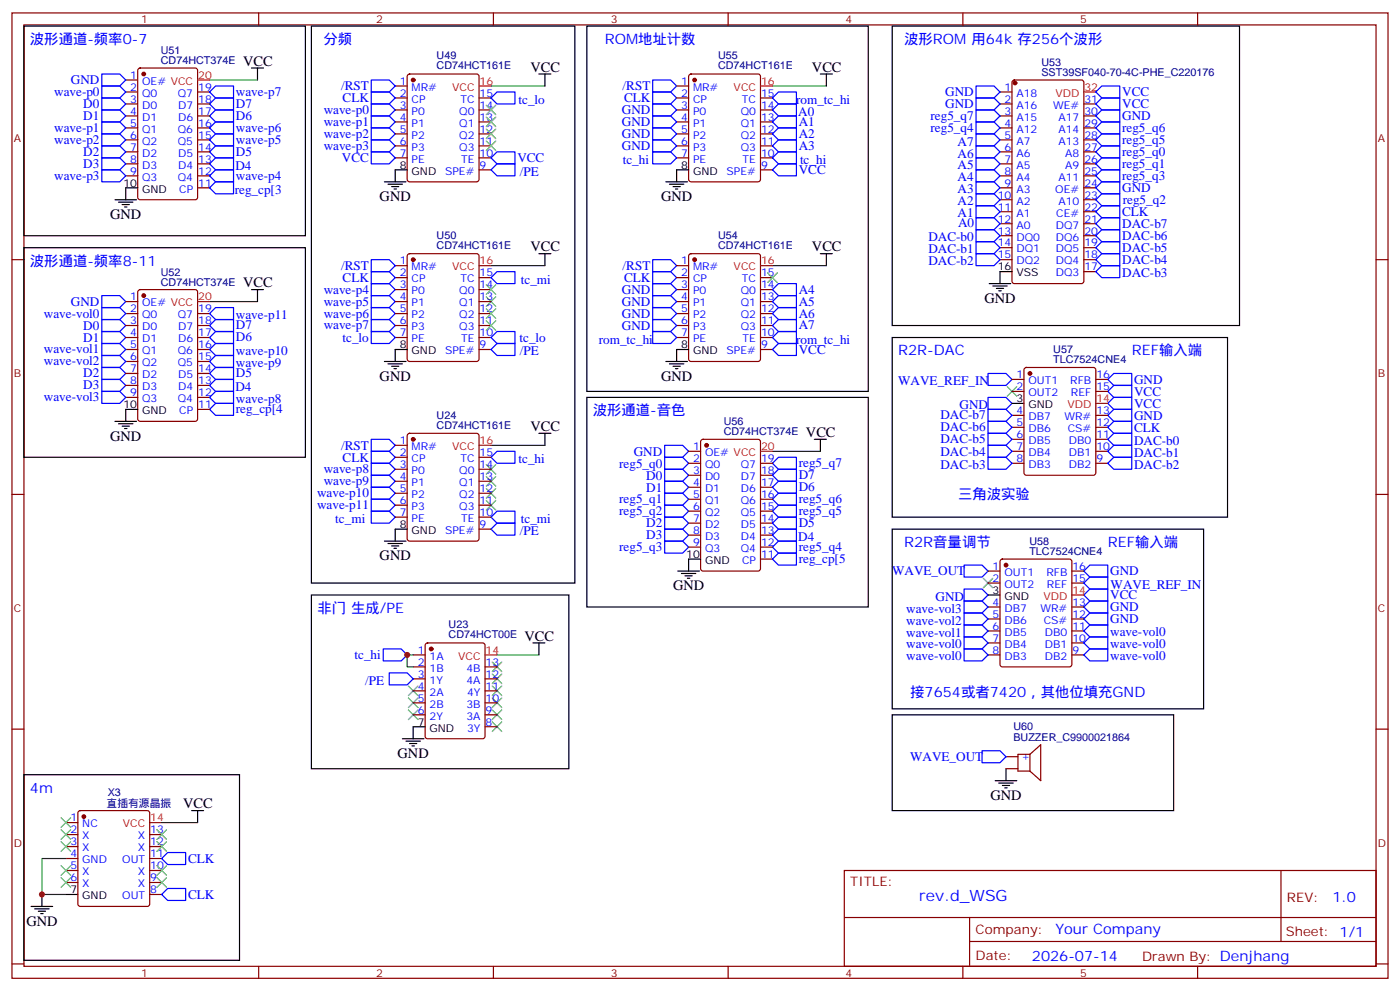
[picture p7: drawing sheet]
<svg xmlns="http://www.w3.org/2000/svg" width="412mm" height="292mm" viewBox="0 0 412 292" stroke-linecap="round" stroke-linejoin="round" font-family="sans-serif">
<g fill="none" stroke="#870000" stroke-width=".35">
<path d="M3.5 3.8h405.4v284.3h-405.4zM7.1 7.3h398.2v277.3h-398.2zM76.2 3.8v3.5M145.3 3.8v3.5M214.5 3.8v3.5M283.6 3.8v3.5M352.8 3.8v3.5M37 23.6h3.6M37 27.1h3.6M37 30.6h3.6M37 34.1h3.6M37 37.7h3.6"/>
<path d="M40.8 20.2l.5-.2h16.2l.7 .5v37.6l-.5 .7h-16.4l-.7-.4v-37.7zM58.2 27.1h3.5M58.2 30.6h3.5M58.2 34.1h3.5M58.2 37.7h3.5M116.4 25.3h3.5M116.4 28.9h3.5M116.4 32.4h3.5M116.4 35.9h3.5M116.4 39.4h3.5M120.2 22l.4-.2h19.8l.7 .4v30.6l-.5 .7-20 .1-.6-.5-.1-30.6zM141.1 28.9h3.5"/>
<path d="M141.1 32.4h3.5M141.1 35.9h3.5M141.1 39.4h3.5M199.3 25.3h3.5M199.3 28.9h3.5M199.3 32.4h3.5M199.3 35.9h3.5M199.3 39.4h3.5M203.1 22l.5-.2h19.7l.7 .4v30.6l-.4 .7-20 .1-.7-.5-.1-30.6zM224 28.9h3.5M224 32.4h3.5M224 35.9h3.5"/>
<path d="M224 39.4h3.5M294.6 27.1h3.5M294.6 30.6h3.5M294.6 34.1h3.5M294.6 37.7h3.5M298.3 23.8l.5-.2h19.8l.6 .4 .1 58.8-.5 .7h-20l-.6-.4-.1-58.8zM319.3 30.6h3.5M319.3 34.1h3.5M319.3 37.7h3.5M37 41.2h3.6M37 44.7h3.6M37 48.3h3.6"/>
<path d="M37 51.8h3.6M58.2 41.2h3.5M58.2 44.7h3.5M58.2 48.3h3.5M58.2 51.8h3.5M58.2 55.3h3.5M116.4 43h3.5M116.4 46.5h3.5M141.1 43h3.5M141.1 46.5h3.5M141.1 50h3.5M199.3 43h3.5"/>
<path d="M199.3 46.5h3.5M224 43h3.5M224 46.5h3.5M224 50h3.5M294.6 41.2h3.5M294.6 44.7h3.5M294.6 48.3h3.5M294.6 51.8h3.5M294.6 55.3h3.5M294.6 58.8h3.5M319.3 41.2h3.5M319.3 44.7h3.5"/>
<path d="M319.3 48.3h3.5M319.3 51.8h3.5M319.3 55.3h3.5M319.3 58.8h3.5M3.5 76.5h3.6M116.4 78.2h3.5M120.2 74.9l.4-.2h19.8l.7 .4v30.7l-.5 .6-20 .1-.6-.5-.1-30.6zM199.3 78.2h3.5M203.1 74.9l.5-.2h19.7l.7 .4v30.7l-.4 .6-20 .1-.7-.5-.1-30.6zM294.6 76.5h3.5M294.6 62.4h3.5M294.6 65.9h3.5"/>
<path d="M294.6 69.4h3.5M294.6 73h3.5M319.3 76.5h3.5M319.3 62.4h3.5M319.3 65.9h3.5M319.3 69.4h3.5M319.3 73h3.5M405.3 76.5h3.6M37 88.8h3.6M37 92.4h3.6M37 95.9h3.6M37 99.4h3.6"/>
<path d="M40.8 85.5l.5-.2h16.2l.7 .4v37.7l-.5 .7h-16.4l-.7-.5v-37.6zM58.2 92.4h3.5M58.2 95.9h3.5M58.2 99.4h3.5M116.4 81.8h3.5M116.4 85.3h3.5M116.4 88.8h3.5M116.4 92.4h3.5M116.4 95.9h3.5M116.4 99.4h3.5M141.1 81.8h3.5M141.1 85.3h3.5"/>
<path d="M141.1 88.8h3.5M141.1 92.4h3.5M141.1 95.9h3.5M141.1 99.4h3.5M199.3 81.8h3.5M199.3 85.3h3.5M199.3 88.8h3.5M199.3 92.4h3.5M199.3 95.9h3.5M199.3 99.4h3.5M224 81.8h3.5M224 85.3h3.5"/>
<path d="M224 88.8h3.5M224 92.4h3.5M224 95.9h3.5M224 99.4h3.5M319.3 80h3.5M37 102.9h3.6M37 106.5h3.6M37 110h3.6M37 113.5h3.6M37 117.1h3.6M58.2 102.9h3.5M58.2 106.5h3.5"/>
<path d="M58.2 110h3.5M58.2 113.5h3.5M58.2 117.1h3.5M141.1 102.9h3.5M224 102.9h3.5M298.1 111.8h3.5M298.1 115.3h3.5M301.9 108.4l.4-.2h19.8l.6 .5 .1 30.6-.5 .6-20 .1-.6-.5-.1-30.6zM322.8 111.8h3.5M322.8 115.3h3.5M58.2 120.6h3.5M116.4 131.2h3.5"/>
<path d="M116.4 134.7h3.5M116.4 138.2h3.5M120.2 127.8l.4-.2h19.8l.7 .5v30.6l-.5 .6-20 .1-.6-.5-.1-30.6zM141.1 134.7h3.5M141.1 138.2h3.5M202.8 132.9h3.6M202.8 136.5h3.6M202.8 140h3.6M206.6 129.6l.5-.2h16.2l.7 .4v37.7l-.4 .6-16.5 .1-.7-.5v-37.6zM224 136.5h3.5M224 140h3.5M298.1 122.3h3.5"/>
<path d="M298.1 125.9h3.5M298.1 129.4h3.5M298.1 132.9h3.5M298.1 136.5h3.5M322.8 122.3h3.5M322.8 125.9h3.5M322.8 129.4h3.5M322.8 132.9h3.5M322.8 136.5h3.5M3.5 145.6h3.6M116.4 141.7h3.5M116.4 145.3h3.5"/>
<path d="M116.4 148.8h3.5M116.4 152.3h3.5M141.1 141.7h3.5M141.1 145.3h3.5M141.1 148.8h3.5M141.1 152.3h3.5M141.1 155.9h3.5M202.8 143.5h3.6M202.8 147h3.6M202.8 150.6h3.6M202.8 154.1h3.6M202.8 157.6h3.6"/>
<path d="M224 143.5h3.5M224 147h3.5M224 150.6h3.5M224 154.1h3.5M224 157.6h3.5M405.3 145.6h3.6M202.8 161.1h3.6M224 161.1h3.5M224 164.7h3.5M291 168.2h3.6M291 171.7h3.6M291 178.8h3.6"/>
<path d="M294.8 164.9l.5-.2h19.7l.7 .4v30.6l-.4 .7h-20l-.7-.4v-30.6zM315.7 168.2h3.6M315.7 171.7h3.6M315.7 178.8h3.6M121.7 192.9h3.5M121.7 196.4h3.5M121.7 200h3.5M125.5 189.6l.4-.2h16.3l.6 .4 .1 27.1-.5 .6-16.5 .1-.6-.5-.1-27zM142.9 196.4h3.5M142.9 200h3.5M291 192.9h3.6M291 182.3h3.6"/>
<path d="M291 185.8h3.6M291 189.4h3.6M315.7 192.9h3.6M315.7 182.3h3.6M315.7 185.8h3.6M315.7 189.4h3.6M3.5 214.8h3.6M121.7 203.5h3.5M121.7 207h3.5M121.7 210.5h3.5M142.9 203.5h3.5M142.9 207h3.5"/>
<path d="M142.9 210.5h3.5M142.9 214.1h3.5M405.3 214.8h3.6M23.2 239l.4-.2h19.8l.5 .2 .2 .5v26.8l-.2 .5-.5 .2h-19.8l-.5-.3-.2-.4v-26.8zM296.3 226.4h3.6M296.3 222.9h3.6M303.4 222.2h-3.5v4.9h3.5M303.4 222.2v4.9M303.4 222.2l3.2-2.8v10.5l-3.2-2.8M19.4 245.8h3.5M19.4 249.3h3.5M19.4 252.9h3.5"/>
<path d="M19.4 256.4h3.5M19.4 259.9h3.5M19.4 242.3h3.5M44.1 245.8h3.5M44.1 249.3h3.5M44.1 252.9h3.5M44.1 256.4h3.5M44.1 259.9h3.5M248.7 256.4h156.6v28.2h-156.6zM377.3 256.4v20.9M44.1 263.5h3.5M248.7 270.2h156.5"/>
<path d="M285.6 277.3h119.6M285.6 270.2v14.2M3.5 283.9h3.6M76.2 284.6v3.5M145.3 284.6v3.5M214.5 284.6v3.5M283.6 284.6v3.5M352.8 284.6v3.5M405.3 283.9h3.6"/>
</g>
<g fill="none" stroke="#3c3" stroke-width=".35">
<path d="M143.2 31l2.8 2.8M143.2 34.5l2.8 2.8M143.2 38l2.8 2.9M146 31l-2.8 2.8M146 34.5l-2.8 2.8M146 38l-2.8 2.9M143.2 41.6l2.8 2.8M146 41.6l-2.8 2.8M143.2 87.4l2.8 2.8M143.2 94.5l2.8 2.8M143.2 90.9l2.8 2.9M143.2 83.9l2.8 2.8"/>
<path d="M146 87.4l-2.8 2.8M146 94.5l-2.8 2.8M146 90.9l-2.8 2.9M146 83.9l-2.8 2.8M226.1 80.4l2.9 2.8M229 80.4l-2.9 2.8M296.7 113.9l2.8 2.8M299.5 113.9l-2.8 2.8M143.2 136.8l2.8 2.8M146 136.8l-2.8 2.8M143.2 140.3l2.8 2.9M143.2 143.9l2.8 2.8"/>
<path d="M143.2 147.4l2.8 2.8M146 140.3l-2.8 2.9M146 143.9l-2.8 2.8M146 147.4l-2.8 2.8M289.6 170.3l2.9 2.8M292.5 170.3l-2.9 2.8M145 195l2.8 2.8M145 198.5l2.8 2.9M147.8 195l-2.8 2.8M147.8 198.5l-2.8 2.9M120.3 209.1l2.8 2.8M120.3 205.6l2.8 2.8"/>
<path d="M120.3 202.1l2.8 2.8M123.1 209.1l-2.8 2.8M123.1 205.6l-2.8 2.8M123.1 202.1l-2.8 2.8M145 202.1l2.8 2.8M145 205.6l2.8 2.8M145 209.1l2.8 2.8M145 212.7l2.8 2.8M147.8 202.1l-2.8 2.8M147.8 205.6l-2.8 2.8M147.8 209.1l-2.8 2.8M147.8 212.7l-2.8 2.8"/>
<path d="M18 240.9l2.8 2.8M18 244.4l2.8 2.8M18 247.9l2.8 2.9M18 255l2.8 2.8M18 258.5l2.8 2.8M20.8 240.9l-2.8 2.8M20.8 244.4l-2.8 2.8M20.8 247.9l-2.8 2.9M20.8 255l-2.8 2.8M20.8 258.5l-2.8 2.8M46.2 258.5l2.8 2.8M46.2 255l2.8 2.8"/>
<path d="M46.2 247.9l2.8 2.9M46.2 244.4l2.8 2.8M49 258.5l-2.8 2.8M49 255l-2.8 2.8M49 247.9l-2.8 2.9M49 244.4l-2.8 2.8"/>
</g>
<g fill="#870000" stroke="#870000" stroke-width=".35">
<circle cx="127" cy="191.1" r=".53"/>
<circle cx="121.7" cy="129.4" r=".53"/>
<circle cx="121.7" cy="23.6" r=".53"/>
<circle cx="121.7" cy="76.5" r=".53"/>
<circle cx="24.7" cy="240.5" r=".53"/>
<circle cx="42.3" cy="21.8" r=".53"/>
<circle cx="42.3" cy="87.1" r=".53"/>
<circle cx="299" cy="24.4" r=".53"/>
<circle cx="204.6" cy="76.5" r=".53"/>
<circle cx="204.6" cy="23.6" r=".53"/>
<circle cx="303.4" cy="110" r=".53"/>
<circle cx="296.3" cy="166.4" r=".53"/>
<circle cx="208.1" cy="131.2" r=".53"/>
</g>
<g fill="none" stroke="#000" stroke-width=".35">
<path d="M7.1 7.7h82.9v61.7h-82.9zM91.7 7.7h77.6v164h-77.6zM172.9 7.7h82.9v107.6h-82.9zM262.8 7.7h102.3v88.2h-102.3zM74.1 20h3.5M75.8 20v3.6M158.7 21.8h3.6M160.5 21.8v3.5M241.7 21.8h3.5M243.4 21.8v3.5M33.9 58.8h6.3M34.9 59.5h4.3"/>
<path d="M40.6 55.3h-3.6v3.5M113.2 53.6h6.4M114.3 54.3h4.2M115.4 55h2.1M116.1 55.7h.7M119.9 50h-3.5v3.6M196.1 53.6h6.4M197.2 54.3h4.2M198.3 55h2.1M199 55.7h.7M202.8 50h-3.5v3.6M7.1 73h82.9v61.7h-82.9z"/>
<path d="M36 60.3h2.1M36.7 61h.7M158.7 74.7h3.6M160.5 74.7v3.5M241.7 74.7h3.5M243.4 74.7v3.5M74.1 85.3h3.5M75.8 85.3v3.5M262.8 99.4h98.8v52.9h-98.8zM291.4 83.5h6.3M292.5 84.2h4.2M293.5 84.9h2.1"/>
<path d="M294.2 85.7h.7M298.1 80h-3.5v3.5M113.2 106.5h6.4M114.3 107.2h4.2M115.4 107.9h2.1M116.1 108.6h.7M119.9 102.9h-3.5v3.6M172.9 117.1h82.9v61.7h-82.9zM196.1 106.5h6.4M197.2 107.2h4.2M198.3 107.9h2.1M199 108.6h.7"/>
<path d="M202.8 102.9h-3.5v3.6M298.1 118.8h3.5M33.9 124.1h6.3M34.9 124.8h4.3M36 125.5h2.1M36.7 126.2h.7M40.6 120.6h-3.6v3.5M158.7 127.6h3.6M160.5 127.6v3.6M239.9 129.4h3.5M241.7 129.4v3.5M113.2 159.4h6.4"/>
<path d="M119.9 155.9h-3.5v3.5M262.8 155.9h91.7v52.9h-91.7zM91.7 175.3h75.9v51.1h-75.9zM114.3 160.1h4.2M115.4 160.8h2.1M116.1 161.5h.7M199.7 168.2h6.3M200.7 168.9h4.3M201.8 169.6h2.1M202.5 170.3h.7M206.4 164.7h-3.6v3.5M291 175.3h3.6"/>
<path d="M157 189.4h3.5M158.7 189.4v3.5M118.5 217.6h6.4M119.6 218.3h4.2M120.6 219h2.2M121.4 219.7h.7M125.2 214.1h-3.5v3.5M262.8 210.5h82.9v28.3h-82.9zM7.1 228.2h63.5v54.7h-63.5zM56.4 238.8h3.6M58.2 238.8v3.5M293.2 229.9h6.3"/>
<path d="M294.2 230.6h4.2M295.3 231.4h2.1M296 232.1h.7M296.3 226.4v3.5M9.2 267h6.3M10.2 267.7h4.3M11.3 268.4h2.1M12 269.1h.7M12.3 263.5v3.5M19.4 263.5h3.5"/>
</g>
<g fill="none" stroke="#f00" stroke-width=".35">
<path d="M58.2 23.6h3.5M141.1 25.3h3.5M224 25.3h3.5M319.3 27.1h3.5M141.1 78.2h3.5M224 78.2h3.5M58.2 88.8h3.5M322.8 118.8h3.5M141.1 131.2h3.5M224 132.9h3.5M315.7 175.3h3.6M142.9 192.9h3.5"/>
<path d="M44.1 242.3h3.5"/>
</g>
<path d="M61.7 23.6h14.1M144.6 25.3h15.9M227.5 25.3h15.9M144.6 78.2h15.9M227.5 78.2h15.9M61.7 88.8h14.1M144.6 131.2h15.9M227.5 132.9h14.2M121.7 192.9h-1.8v3.5h1.8M146.4 192.9h12.3M19.4 252.9h-7.1v10.6h7.1M47.6 242.3h10.6" fill="none" stroke="#008700" stroke-width=".35"/>
<g fill="none" stroke="#00f" stroke-width=".35">
<path d="M30 21.8h5.3l1.7 1.8-1.7 1.7h-5.3zM30 28.9h5.3l1.7 1.7-1.7 1.8h-5.3zM30 32.4h5.3l1.7 1.7-1.7 1.8h-5.3zM30 25.3h5.3l1.7 1.8-1.7 1.8h-5.3zM30 35.9h5.3l1.7 1.8-1.7 1.7h-5.3zM30 39.4h5.3l1.7 1.8-1.7 1.8h-5.3zM63.5 28.9h5.3v3.5h-5.3l-1.8-1.8zM63.5 32.4h5.3v3.5h-5.3l-1.8-1.8zM63.5 39.4h5.3v3.6h-5.3l-1.8-1.8zM63.5 35.9h5.3v3.5h-5.3l-1.8-1.7zM63.5 25.3h5.3v3.6h-5.3l-1.8-1.8zM109.4 37.7h5.3l1.7 1.7-1.7 1.8h-5.3z"/>
<path d="M109.4 34.1h5.3l1.7 1.8-1.7 1.8h-5.3zM109.4 30.6h5.3l1.7 1.8-1.7 1.7h-5.3zM109.4 23.6h5.3l1.7 1.7-1.7 1.8h-5.3zM109.4 27.1h5.3l1.7 1.8-1.7 1.7h-5.3zM144.6 28.9l1.8-1.8h5.3v3.5h-5.3zM192.3 27.1h5.3l1.7 1.8-1.7 1.7h-5.3zM192.3 23.6h5.3l1.7 1.7-1.7 1.8h-5.3zM192.3 30.6h5.3l1.7 1.8-1.7 1.7h-5.3zM192.3 34.1h5.3l1.7 1.8-1.7 1.8h-5.3zM192.3 37.7h5.3l1.7 1.7-1.7 1.8h-5.3zM227.5 32.4l1.8-1.8h5.3v3.5h-5.3zM229.3 27.1h5.3v3.5h-5.3l-1.8-1.7z"/>
<path d="M229.3 34.1h5.3v3.6h-5.3l-1.8-1.8zM229.3 37.7h5.3v3.5h-5.3l-1.8-1.8zM287.5 39.4h5.3l1.8 1.8-1.8 1.8h-5.3zM287.5 35.9h5.3l1.8 1.8-1.8 1.7h-5.3zM287.5 32.4h5.3l1.8 1.7-1.8 1.8h-5.3zM287.5 25.3h5.3l1.8 1.8-1.8 1.8h-5.3zM287.5 28.9h5.3l1.8 1.7-1.8 1.8h-5.3zM322.8 37.7l1.8-1.8h5.2v3.5h-5.2zM324.6 39.4h5.2v3.6h-5.2l-1.8-1.8zM324.6 28.9h5.2v3.5h-5.2l-1.8-1.8zM324.6 25.3h5.2v3.6h-5.2l-1.8-1.8zM324.6 32.4h5.2v3.5h-5.2l-1.8-1.8z"/>
<path d="M30 43h5.3l1.7 1.7-1.7 1.8h-5.3zM30 46.5h5.3l1.7 1.8-1.7 1.7h-5.3zM30 50h5.3l1.7 1.8-1.7 1.8h-5.3zM63.5 43h5.3v3.5h-5.3l-1.8-1.8zM63.5 46.5h5.3v3.5h-5.3l-1.8-1.7zM63.5 53.6h5.3v3.5h-5.3l-1.8-1.8zM63.5 50h5.3v3.6h-5.3l-1.8-1.8zM109.4 41.2h5.3l1.7 1.8-1.7 1.7h-5.3zM109.4 44.7h5.3l1.7 1.8-1.7 1.8h-5.3zM146.4 48.3h5.3v3.5h-5.3l-1.8-1.8zM146.4 44.7h5.3v3.6h-5.3l-1.8-1.8zM192.3 44.7h5.3l1.7 1.8-1.7 1.8h-5.3z"/>
<path d="M192.3 41.2h5.3l1.7 1.8-1.7 1.7h-5.3zM229.3 48.3h5.3v3.5h-5.3l-1.8-1.8zM229.3 44.7h5.3v3.6h-5.3l-1.8-1.8zM229.3 41.2h5.3v3.5h-5.3l-1.8-1.7zM287.5 57.1h5.3l1.8 1.7-1.8 1.8h-5.3zM287.5 53.6h5.3l1.8 1.7-1.8 1.8h-5.3zM287.5 43h5.3l1.8 1.7-1.8 1.8h-5.3zM287.5 46.5h5.3l1.8 1.8-1.8 1.7h-5.3zM287.5 50h5.3l1.8 1.8-1.8 1.8h-5.3zM322.8 55.3l1.8-1.7h5.2v3.5h-5.2zM322.8 44.7l1.8-1.7h5.2v3.5h-5.2zM324.6 46.5h5.2v3.5h-5.2l-1.8-1.7z"/>
<path d="M324.6 57.1h5.2v3.5h-5.2l-1.8-1.8zM324.6 50h5.2v3.6h-5.2l-1.8-1.8zM109.4 76.5h5.3l1.7 1.7-1.7 1.8h-5.3zM192.3 76.5h5.3l1.7 1.7-1.7 1.8h-5.3zM287.5 64.1h5.3l1.8 1.8-1.8 1.8h-5.3zM287.5 60.6h5.3l1.8 1.8-1.8 1.7h-5.3zM287.5 74.7h5.3l1.8 1.8-1.8 1.7h-5.3zM287.5 71.2h5.3l1.8 1.8-1.8 1.7h-5.3zM287.5 67.7h5.3l1.8 1.7-1.8 1.8h-5.3zM322.8 76.5l1.8-1.8h5.2v3.5h-5.2zM322.8 62.4l1.8-1.8h5.2v3.5h-5.2zM324.6 64.1h5.2v3.6h-5.2l-1.8-1.8z"/>
<path d="M324.6 67.7h5.2v3.5h-5.2l-1.8-1.8zM324.6 71.2h5.2v3.5h-5.2l-1.8-1.7zM30 97.6h5.3l1.7 1.8-1.7 1.8h-5.3zM30 94.1h5.3l1.7 1.8-1.7 1.7h-5.3zM30 87.1h5.3l1.7 1.7-1.7 1.8h-5.3zM30 90.6h5.3l1.7 1.8-1.7 1.7h-5.3zM61.7 92.4l1.8-1.8h5.3v3.5h-5.3zM63.5 97.6h5.3v3.6h-5.3l-1.8-1.8zM63.5 94.1h5.3v3.5h-5.3l-1.8-1.7zM109.4 94.1h5.3l1.7 1.8-1.7 1.7h-5.3zM109.4 90.6h5.3l1.7 1.8-1.7 1.7h-5.3zM109.4 87.1h5.3l1.7 1.7-1.7 1.8h-5.3z"/>
<path d="M109.4 83.5h5.3l1.7 1.8-1.7 1.8h-5.3zM109.4 80h5.3l1.7 1.8-1.7 1.7h-5.3zM109.4 97.6h5.3l1.7 1.8-1.7 1.8h-5.3zM146.4 97.6h5.3v3.6h-5.3l-1.8-1.8zM146.4 80h5.3v3.5h-5.3l-1.8-1.7zM192.3 80h5.3l1.7 1.8-1.7 1.7h-5.3zM192.3 97.6h5.3l1.7 1.8-1.7 1.8h-5.3zM192.3 94.1h5.3l1.7 1.8-1.7 1.7h-5.3zM192.3 90.6h5.3l1.7 1.8-1.7 1.7h-5.3zM192.3 87.1h5.3l1.7 1.7-1.7 1.8h-5.3zM192.3 83.5h5.3l1.7 1.8-1.7 1.8h-5.3zM229.3 97.6h5.3v3.6h-5.3l-1.8-1.8z"/>
<path d="M229.3 83.5h5.3v3.6h-5.3l-1.8-1.8zM229.3 87.1h5.3v3.5h-5.3l-1.8-1.8zM229.3 90.6h5.3v3.5h-5.3l-1.8-1.7zM229.3 94.1h5.3v3.5h-5.3l-1.8-1.7zM322.8 80l1.8-1.8h5.2v3.6h-5.2zM30 111.8h5.3l1.7 1.7-1.7 1.8h-5.3zM30 108.2h5.3l1.7 1.8-1.7 1.8h-5.3zM30 101.2h5.3l1.7 1.7-1.7 1.8h-5.3zM30 104.7h5.3l1.7 1.8-1.7 1.7h-5.3zM30 115.3h5.3l1.7 1.8-1.7 1.7h-5.3zM61.7 106.5l1.8-1.8h5.3v3.5h-5.3zM61.7 117.1l1.8-1.8h5.3v3.5h-5.3z"/>
<path d="M63.5 118.8h5.3v3.5h-5.3l-1.8-1.7zM63.5 111.8h5.3v3.5h-5.3l-1.8-1.8zM63.5 108.2h5.3v3.6h-5.3l-1.8-1.8zM63.5 101.2h5.3v3.5h-5.3l-1.8-1.8zM146.4 101.2h5.3v3.5h-5.3l-1.8-1.8zM229.3 101.2h5.3v3.5h-5.3l-1.8-1.8zM291 110h5.3l1.8 1.8-1.8 1.7h-5.3zM291 117.1h5.3l1.8 1.7-1.8 1.8h-5.3zM326.3 115.3l1.8-1.8h5.3v3.6h-5.3zM326.3 111.8l1.8-1.8h5.3v3.5h-5.3zM328.1 117.1h5.3v3.5h-5.3l-1.8-1.8zM109.4 140h5.3l1.7 1.7-1.7 1.8h-5.3z"/>
<path d="M109.4 136.5h5.3l1.7 1.7-1.7 1.8h-5.3zM109.4 132.9h5.3l1.7 1.8-1.7 1.8h-5.3zM109.4 129.4h5.3l1.7 1.8-1.7 1.7h-5.3zM146.4 132.9h5.3v3.6h-5.3l-1.8-1.8zM195.8 134.7h5.3l1.7 1.8-1.7 1.7h-5.3zM195.8 138.2h5.3l1.7 1.8-1.7 1.7h-5.3zM195.8 131.2h5.3l1.7 1.7-1.7 1.8h-5.3zM229.3 134.7h5.3v3.5h-5.3l-1.8-1.7zM229.3 138.2h5.3v3.5h-5.3l-1.8-1.7zM291 134.7h5.3l1.8 1.8-1.8 1.7h-5.3zM291 131.2h5.3l1.8 1.7-1.8 1.8h-5.3zM291 127.6h5.3l1.8 1.8-1.8 1.8h-5.3z"/>
<path d="M291 124.1h5.3l1.8 1.8-1.8 1.7h-5.3zM291 120.6h5.3l1.8 1.7-1.8 1.8h-5.3zM326.3 122.3l1.8-1.7h5.3v3.5h-5.3zM326.3 129.4l1.8-1.8h5.3v3.6h-5.3zM326.3 132.9l1.8-1.7h5.3v3.5h-5.3zM326.3 136.5l1.8-1.8h5.3v3.5h-5.3zM328.1 124.1h5.3v3.5h-5.3l-1.8-1.7zM109.4 150.6h5.3l1.7 1.7-1.7 1.8h-5.3zM109.4 147h5.3l1.7 1.8-1.7 1.8h-5.3zM109.4 143.5h5.3l1.7 1.8-1.7 1.7h-5.3zM146.4 150.6h5.3v3.5h-5.3l-1.8-1.8zM146.4 154.1h5.3v3.5h-5.3l-1.8-1.7z"/>
<path d="M195.8 159.4h5.3l1.7 1.7-1.7 1.8h-5.3zM195.8 148.8h5.3l1.7 1.8-1.7 1.7h-5.3zM195.8 145.3h5.3l1.7 1.7-1.7 1.8h-5.3zM195.8 155.9h5.3l1.7 1.7-1.7 1.8h-5.3zM195.8 152.3h5.3l1.7 1.8-1.7 1.8h-5.3zM195.8 141.7h5.3l1.7 1.8-1.7 1.8h-5.3zM229.3 145.3h5.3v3.5h-5.3l-1.8-1.8zM229.3 148.8h5.3v3.5h-5.3l-1.8-1.7zM229.3 159.4h5.3v3.5h-5.3l-1.8-1.8zM229.3 155.9h5.3v3.5h-5.3l-1.8-1.8zM229.3 152.3h5.3v3.6h-5.3l-1.8-1.8zM229.3 141.7h5.3v3.6h-5.3l-1.8-1.8z"/>
<path d="M229.3 162.9h5.3v3.5h-5.3l-1.8-1.7zM284 166.4h5.3l1.7 1.8-1.7 1.8h-5.3zM284 173.5h5.3l1.7 1.8-1.7 1.7h-5.3zM284 177h5.3l1.7 1.8-1.7 1.8h-5.3zM319.3 171.7l1.7-1.7h5.3v3.5h-5.3zM321 166.4h5.3v3.6h-5.3l-1.7-1.8zM321 173.5h5.3v3.5h-5.3l-1.7-1.7zM321 177h5.3v3.6h-5.3l-1.7-1.8zM112.9 191.1h5.3l1.7 1.8-1.7 1.8h-5.3zM114.7 198.2h5.2l1.8 1.8-1.8 1.7h-5.2zM284 180.6h5.3l1.7 1.7-1.7 1.8h-5.3zM284 184.1h5.3l1.7 1.7-1.7 1.8h-5.3z"/>
<path d="M284 187.6h5.3l1.7 1.8-1.7 1.7h-5.3zM284 191.1h5.3l1.7 1.8-1.7 1.8h-5.3zM319.3 192.9l1.7-1.8h5.3v3.6h-5.3zM319.3 189.4l1.7-1.8h5.3v3.5h-5.3zM319.3 185.8l1.7-1.7h5.3v3.5h-5.3zM321 180.6h5.3v3.5h-5.3l-1.7-1.8zM289.3 221.1h5.3l1.7 1.8-1.7 1.7h-5.3zM49.4 251.1h5.3v3.5h-5.3l-1.8-1.7zM49.4 261.7h5.3v3.5h-5.3l-1.8-1.7z"/>
</g>
<g fill="#c00">
<circle cx="119.9" cy="192.9" r=".88"/>
<circle cx="12.3" cy="263.5" r=".88"/>
</g>
<text font-size="4.6" fill="#00f" x="270.8" y="265.4">rev.d_WSG</text>
<g font-size="4.2" fill="#00f">
<text x="8.8" y="13">波形通道-频率0-7</text>
<text x="95.2" y="13">分频</text>
<text x="178.2" y="13">ROM地址计数</text>
<text x="266.3" y="13">波形ROM 用64k 存256个波形</text>
<text x="8.8" y="78.2">波形通道-频率8-11</text>
<text x="264.6" y="104.7">R2R-DAC</text>
<text x="333.4" y="104.7">REF输入端</text>
<text x="174.6" y="122.3">波形通道-音色</text>
<text x="282.2" y="147">三角波实验</text>
<text x="266.3" y="161.1">R2R音量调节</text>
<text x="326.3" y="161.1">REF输入端</text>
<text x="93.5" y="180.6">非门 生成/PE</text>
<text x="268.1" y="205.2">接7654或者7420，其他位填充GND</text>
<text x="8.8" y="233.5">4m</text>
<text x="392.5" y="265.7">1.0</text>
<text x="310.9" y="275.2">Your Company</text>
<text x="304" y="283">2026-07-14</text>
</g>
<g font-size="4.2">
<text x="71.6" y="19.3">VCC</text>
<text x="156.3" y="21.1">VCC</text>
<text x="239.2" y="21.1">VCC</text>
<text x="111.8" y="59.2">GND</text>
<text x="194.7" y="59.2">GND</text>
<text x="32.5" y="64.5">GND</text>
<text x="156.3" y="74">VCC</text>
<text x="239.2" y="74">VCC</text>
<text x="71.6" y="84.6">VCC</text>
<text x="290" y="89.2">GND</text>
<text x="111.8" y="112.1">GND</text>
<text x="194.7" y="112.1">GND</text>
<text x="32.5" y="129.8">GND</text>
<text x="156.3" y="126.9">VCC</text>
<text x="237.4" y="128.7">VCC</text>
<text x="111.8" y="165">GND</text>
<text x="198.3" y="173.8">GND</text>
<text x="154.5" y="188.7">VCC</text>
<text x="117.1" y="223.2">GND</text>
<text x="54" y="238.1">VCC</text>
<text x="291.7" y="235.6">GND</text>
<text x="7.8" y="272.6">GND</text>
</g>
<g font-size="3.9" fill="#00f">
<text x="16" y="28.3">wave-p0</text>
<text x="20.9" y="24.8">GND</text>
<text x="69.5" y="28.3">wave-p7</text>
<text x="100.5" y="26.6">/RST</text>
<text x="183.4" y="26.6">/RST</text>
<text x="278.4" y="28.4">GND</text>
<text x="330.6" y="28.3">VCC</text>
<text x="24.5" y="31.9">D0</text>
<text x="24.5" y="35.4">D1</text>
<text x="69.5" y="31.8">D7</text>
<text x="69.5" y="35.3">D6</text>
<text x="95.3" y="33.6">wave-p0</text>
<text x="100.9" y="30.1">CLK</text>
<text x="152.8" y="30.6">tc_lo</text>
<text x="183.2" y="33.7">GND</text>
<text x="183.8" y="30.1">CLK</text>
<text x="234.5" y="30.6">rom_tc_hi</text>
<text x="235.2" y="34.1">A0</text>
<text x="274.1" y="35.3">reg5_q7</text>
<text x="278.4" y="31.9">GND</text>
<text x="330.6" y="31.9">VCC</text>
<text x="330.6" y="35.4">GND</text>
<text x="16" y="38.8">wave-p1</text>
<text x="69.5" y="38.8">wave-p6</text>
<text x="95.3" y="40.6">wave-p2</text>
<text x="95.3" y="37.2">wave-p1</text>
<text x="183.2" y="37.2">GND</text>
<text x="183.2" y="40.7">GND</text>
<text x="235.3" y="37.1">A1</text>
<text x="235.3" y="40.6">A2</text>
<text x="274.1" y="38.8">reg5_q4</text>
<text x="330.6" y="38.8">reg5_q6</text>
<text x="16" y="42.4">wave-p2</text>
<text x="24.5" y="45.9">D2</text>
<text x="69.5" y="45.9">D5</text>
<text x="69.5" y="42.4">wave-p5</text>
<text x="95.3" y="44.1">wave-p3</text>
<text x="100.7" y="47.7">VCC</text>
<text x="152.4" y="47.7">VCC</text>
<text x="183.2" y="44.2">GND</text>
<text x="235.3" y="44.1">A3</text>
<text x="282.1" y="42.9">A7</text>
<text x="282.1" y="46.4">A6</text>
<text x="330.6" y="46">reg5_q0</text>
<text x="330.6" y="42.4">reg5_q5</text>
<text x="16" y="53">wave-p3</text>
<text x="24.5" y="49.4">D3</text>
<text x="69.3" y="50">D4</text>
<text x="69.5" y="53">wave-p4</text>
<text x="153.2" y="51.8">/PE</text>
<text x="183.4" y="48.3">tc_hi</text>
<text x="235.3" y="51.3">VCC</text>
<text x="235.7" y="48.3">tc_hi</text>
<text x="282.1" y="49.9">A5</text>
<text x="282.1" y="53.4">A4</text>
<text x="330.6" y="49.4">reg5_q1</text>
<text x="330.6" y="53">reg5_q3</text>
<text x="69.2" y="57.1">reg_cp[3</text>
<text x="282.1" y="57">A3</text>
<text x="330.6" y="56.6">GND</text>
<text x="282.1" y="64">A1</text>
<text x="282.1" y="60.5">A2</text>
<text x="330.6" y="63.6">CLK</text>
<text x="330.7" y="60.1">reg5_q2</text>
<text x="273.5" y="71">DAC-b0</text>
<text x="282.2" y="67">A0</text>
<text x="330.6" y="67.1">DAC-b7</text>
<text x="330.6" y="70.6">DAC-b6</text>
<text x="273.5" y="74.6">DAC-b1</text>
<text x="330.6" y="74.1">DAC-b5</text>
<text x="330.6" y="77.7">DAC-b4</text>
<text x="100.5" y="79.5">/RST</text>
<text x="100.9" y="83">CLK</text>
<text x="153.4" y="83.5">tc_mi</text>
<text x="183.4" y="79.5">/RST</text>
<text x="183.8" y="83">CLK</text>
<text x="273.5" y="78.1">DAC-b2</text>
<text x="330.6" y="81.7">DAC-b3</text>
<text x="95.3" y="90">wave-p5</text>
<text x="95.3" y="86.5">wave-p4</text>
<text x="183.2" y="86.6">GND</text>
<text x="235.3" y="86.5">A4</text>
<text x="235.3" y="90">A5</text>
<text x="12.9" y="93.6">wave-vol0</text>
<text x="20.9" y="90.1">GND</text>
<text x="69.5" y="94">wave-p11</text>
<text x="95.3" y="93.5">wave-p6</text>
<text x="183.2" y="93.6">GND</text>
<text x="183.2" y="90.1">GND</text>
<text x="235.3" y="93.5">A6</text>
<text x="24.5" y="100.7">D1</text>
<text x="24.5" y="97.1">D0</text>
<text x="69.5" y="100.6">D6</text>
<text x="69.5" y="97">D7</text>
<text x="95.3" y="97">wave-p7</text>
<text x="100.9" y="100.6">tc_lo</text>
<text x="153" y="100.7">tc_lo</text>
<text x="176.4" y="101.2">rom_tc_hi</text>
<text x="183.2" y="97.2">GND</text>
<text x="234.5" y="101.2">rom_tc_hi</text>
<text x="235.3" y="97">A7</text>
<text x="12.9" y="104.1">wave-vol1</text>
<text x="12.9" y="107.6">wave-vol2</text>
<text x="69.5" y="104.6">wave-p10</text>
<text x="153.2" y="104.7">/PE</text>
<text x="235.3" y="104.2">VCC</text>
<text x="24.5" y="111.2">D2</text>
<text x="69.5" y="111.2">D5</text>
<text x="69.5" y="108.1">wave-p9</text>
<text x="264.6" y="113.5">WAVE_REF_IN</text>
<text x="334.1" y="113">GND</text>
<text x="12.9" y="118.2">wave-vol3</text>
<text x="24.5" y="114.7">D3</text>
<text x="69.3" y="115.3">D4</text>
<text x="69.5" y="118.7">wave-p8</text>
<text x="334.1" y="116.5">VCC</text>
<text x="69.5" y="121.7">reg_cp[4</text>
<text x="277" y="123.5">DAC-b7</text>
<text x="282.7" y="120.6">GND</text>
<text x="334.1" y="120.1">VCC</text>
<text x="334.1" y="123.6">GND</text>
<text x="277" y="130.6">DAC-b5</text>
<text x="277" y="127">DAC-b6</text>
<text x="334.1" y="127.1">CLK</text>
<text x="334.1" y="131">DAC-b0</text>
<text x="100.5" y="132.4">/RST</text>
<text x="100.9" y="135.9">CLK</text>
<text x="152.8" y="136.5">tc_hi</text>
<text x="182.4" y="137.7">reg5_q0</text>
<text x="186.7" y="134.2">GND</text>
<text x="235.3" y="137.6">reg5_q7</text>
<text x="277" y="134.2">DAC-b4</text>
<text x="334.1" y="134.6">DAC-b1</text>
<text x="95.3" y="142.9">wave-p9</text>
<text x="95.3" y="139.4">wave-p8</text>
<text x="190.4" y="141.2">D0</text>
<text x="235.3" y="141.1">D7</text>
<text x="277" y="138.1">DAC-b3</text>
<text x="334.1" y="138.1">DAC-b2</text>
<text x="93.4" y="150">wave-p11</text>
<text x="93.4" y="146.4">wave-p10</text>
<text x="182.4" y="148.2">reg5_q1</text>
<text x="190.4" y="144.8">D1</text>
<text x="235.3" y="148.2">reg5_q6</text>
<text x="235.3" y="144.7">D6</text>
<text x="98.8" y="154.1">tc_mi</text>
<text x="153.4" y="154.1">tc_mi</text>
<text x="182.4" y="151.7">reg5_q2</text>
<text x="190.4" y="155.3">D2</text>
<text x="235.3" y="151.7">reg5_q5</text>
<text x="235.3" y="155.3">D5</text>
<text x="153.2" y="157.6">/PE</text>
<text x="190.4" y="158.8">D3</text>
<text x="235.2" y="159.4">D4</text>
<text x="182.4" y="162.3">reg5_q3</text>
<text x="235.3" y="162.3">reg5_q4</text>
<text x="235.3" y="165.8">reg_cp[5</text>
<text x="262.8" y="169.5">WAVE_OUT</text>
<text x="327" y="169.5">GND</text>
<text x="327.2" y="173.5">WAVE_REF_IN</text>
<text x="275.6" y="177">GND</text>
<text x="327" y="176.5">VCC</text>
<text x="266.9" y="180.4">wave-vol3</text>
<text x="266.9" y="184">wave-vol2</text>
<text x="327" y="180.1">GND</text>
<text x="327" y="183.6">GND</text>
<text x="266.9" y="187.5">wave-vol1</text>
<text x="266.9" y="190.9">wave-vol0</text>
<text x="327" y="190.9">wave-vol0</text>
<text x="327" y="187.4">wave-vol0</text>
<text x="104.4" y="194.2">tc_hi</text>
<text x="266.9" y="194.5">wave-vol0</text>
<text x="327" y="194.5">wave-vol0</text>
<text x="107.6" y="201.7">/PE</text>
<text x="268.1" y="224.2">WAVE_OUT</text>
<text x="55.4" y="254.1">CLK</text>
<text x="55.4" y="264.7">CLK</text>
</g>
<g font-size="3.9" fill="#800">
<text x="250.5" y="261">TITLE:</text>
<text x="379.1" y="265.7">REV:</text>
<text x="287.4" y="275.2">Company:</text>
<text x="378.7" y="275.8">Sheet: 1/1</text>
<text x="287.4" y="282.9">Date:</text>
<text x="336.4" y="282.9">Drawn By: Denjhang</text>
</g>
<g font-size="3.2" fill="#800">
<text x="41.6" y="6.8">1</text>
<text x="110.8" y="6.8">2</text>
<text x="179.9" y="6.8">3</text>
<text x="249.1" y="6.8">4</text>
<text x="318.2" y="6.8">5</text>
<text x="4.1" y="41.9">A</text>
<text x="405.9" y="41.9">A</text>
<text x="4.1" y="111.1">B</text>
<text x="405.9" y="111.1">B</text>
<text x="4.1" y="180.2">C</text>
<text x="405.9" y="180.2">C</text>
<text x="4.1" y="249.3">D</text>
<text x="405.9" y="249.3">D</text>
<text x="41.6" y="287.6">1</text>
<text x="110.8" y="287.6">2</text>
<text x="179.9" y="287.6">3</text>
<text x="249.1" y="287.6">4</text>
<text x="318.2" y="287.6">5</text>
</g>
<g font-size="3.2" fill="#000080">
<text x="47.4" y="15.9">U51</text>
<text x="128.6" y="17.5">U49</text>
<text x="211.5" y="17.5">U55</text>
<text x="47.4" y="18.9">CD74HCT374E</text>
<text x="128.6" y="20.4">CD74HCT161E</text>
<text x="211.5" y="20.4">CD74HCT161E</text>
<text x="306.8" y="22.4">SST39SF040-70-4C-PHE_C220176</text>
<text x="306.8" y="19.3">U53</text>
<text x="128.6" y="70.4">U50</text>
<text x="211.5" y="70.4">U54</text>
<text x="128.6" y="73.4">CD74HCT161E</text>
<text x="211.5" y="73.4">CD74HCT161E</text>
<text x="47.4" y="81.2">U52</text>
<text x="47.4" y="84.1">CD74HCT374E</text>
<text x="310.3" y="107.1">TLC7524CNE4</text>
<text x="310.3" y="104.1">U57</text>
<text x="128.6" y="123.3">U24</text>
<text x="213.2" y="125.3">U56</text>
<text x="128.6" y="126.3">CD74HCT161E</text>
<text x="213.2" y="128.2">CD74HCT374E</text>
<text x="303.2" y="160.6">U58</text>
<text x="303.2" y="163.5">TLC7524CNE4</text>
<text x="132.1" y="185">U23</text>
<text x="132.1" y="188">CD74HCT00E</text>
<text x="298.5" y="214.9">U60</text>
<text x="298.5" y="218.3">BUZZER_C9900021864</text>
<text x="31.4" y="237.7">直插有源晶振</text>
<text x="31.7" y="234.5">X3</text>
</g>
<g font-size="3.2" fill="#00f">
<text x="38.4" y="23.2">1</text>
<text x="38.4" y="26.7">2</text>
<text x="41.9" y="25">OE# VCC</text>
<text x="41.9" y="28.5">Q0</text>
<text x="52.4" y="28.5">Q7</text>
<text x="58.4" y="26.7">19</text>
<text x="117.8" y="25">1</text>
<text x="117.8" y="28.5">2</text>
<text x="121.2" y="26.7">MR#</text>
<text x="141.3" y="28.5">15</text>
<text x="200.7" y="25">1</text>
<text x="200.7" y="28.5">2</text>
<text x="204.2" y="26.7">MR#</text>
<text x="224.2" y="28.5">15</text>
<text x="295.9" y="26.7">1</text>
<text x="299.4" y="28.5">A18</text>
<text x="38.4" y="30.3">3</text>
<text x="38.4" y="33.8">4</text>
<text x="41.9" y="32">D0</text>
<text x="41.9" y="35.6">D1</text>
<text x="52.4" y="35.6">D6</text>
<text x="52.4" y="32">D7</text>
<text x="58.4" y="33.8">17</text>
<text x="58.4" y="30.3">18</text>
<text x="117.8" y="32">3</text>
<text x="117.8" y="35.6">4</text>
<text x="121.2" y="30.3">CP</text>
<text x="121.2" y="33.8">P0</text>
<text x="135.3" y="33.8">Q0</text>
<text x="135.6" y="30.3">TC</text>
<text x="141.3" y="35.6">13</text>
<text x="141.3" y="32">14</text>
<text x="200.7" y="32">3</text>
<text x="200.7" y="35.6">4</text>
<text x="204.2" y="30.3">CP</text>
<text x="204.2" y="33.8">P0</text>
<text x="218.2" y="33.8">Q0</text>
<text x="218.5" y="30.3">TC</text>
<text x="224.2" y="35.6">13</text>
<text x="224.2" y="32">14</text>
<text x="295.9" y="30.3">2</text>
<text x="295.9" y="33.8">3</text>
<text x="299.4" y="32">A16</text>
<text x="299.4" y="35.6">A15</text>
<text x="310.2" y="32">WE#</text>
<text x="311.8" y="35.6">A17</text>
<text x="319.4" y="33.8">30</text>
<text x="319.4" y="30.3">31</text>
<text x="38.4" y="37.3">5</text>
<text x="38.4" y="40.9">6</text>
<text x="41.9" y="39.1">Q1</text>
<text x="52.4" y="39.1">Q6</text>
<text x="58.4" y="40.9">15</text>
<text x="58.4" y="37.3">16</text>
<text x="117.8" y="39.1">5</text>
<text x="121.2" y="37.3">P1</text>
<text x="121.2" y="40.9">P2</text>
<text x="135.3" y="40.9">Q2</text>
<text x="135.3" y="37.3">Q1</text>
<text x="141.3" y="39.1">12</text>
<text x="200.7" y="39.1">5</text>
<text x="204.2" y="37.3">P1</text>
<text x="204.2" y="40.9">P2</text>
<text x="218.2" y="40.9">Q2</text>
<text x="218.2" y="37.3">Q1</text>
<text x="224.2" y="39.1">12</text>
<text x="295.9" y="37.3">4</text>
<text x="295.9" y="40.9">5</text>
<text x="299.4" y="39.1">A12</text>
<text x="311.8" y="39.1">A14</text>
<text x="319.4" y="40.9">28</text>
<text x="319.4" y="37.3">29</text>
<text x="38.4" y="44.4">7</text>
<text x="38.4" y="47.9">8</text>
<text x="41.9" y="42.6">Q2</text>
<text x="41.9" y="46.1">D2</text>
<text x="52.4" y="42.6">Q5</text>
<text x="52.4" y="46.1">D5</text>
<text x="58.4" y="47.9">13</text>
<text x="58.4" y="44.4">14</text>
<text x="117.8" y="42.6">6</text>
<text x="117.8" y="46.1">7</text>
<text x="121.2" y="44.4">P3</text>
<text x="121.2" y="47.9">PE</text>
<text x="135.3" y="44.4">Q3</text>
<text x="135.8" y="47.9">TE</text>
<text x="141.3" y="46.1">10</text>
<text x="141.3" y="42.6">11</text>
<text x="200.7" y="42.6">6</text>
<text x="200.7" y="46.1">7</text>
<text x="204.2" y="44.4">P3</text>
<text x="204.2" y="47.9">PE</text>
<text x="218.2" y="44.4">Q3</text>
<text x="218.7" y="47.9">TE</text>
<text x="224.2" y="46.1">10</text>
<text x="224.2" y="42.6">11</text>
<text x="295.9" y="44.4">6</text>
<text x="295.9" y="47.9">7</text>
<text x="299.4" y="42.6">A7</text>
<text x="299.4" y="46.1">A6</text>
<text x="311.8" y="42.6">A13</text>
<text x="313.8" y="46.1">A8</text>
<text x="319.4" y="47.9">26</text>
<text x="319.4" y="44.4">27</text>
<text x="38.4" y="51.4">9</text>
<text x="41.9" y="49.7">D3</text>
<text x="41.9" y="53.2">Q3</text>
<text x="52.4" y="53.2">Q4</text>
<text x="52.4" y="49.7">D4</text>
<text x="58.4" y="51.4">12</text>
<text x="131.1" y="51.4">SPE#</text>
<text x="141.3" y="49.7">9</text>
<text x="214" y="51.4">SPE#</text>
<text x="224.2" y="49.7">9</text>
<text x="295.9" y="51.4">8</text>
<text x="299.4" y="49.7">A5</text>
<text x="299.4" y="53.2">A4</text>
<text x="311.8" y="53.2">A11</text>
<text x="313.8" y="49.7">A9</text>
<text x="319.4" y="51.4">25</text>
<text x="52.8" y="56.7">CP</text>
<text x="58.4" y="55">11</text>
<text x="293.9" y="58.5">10</text>
<text x="295.9" y="55">9</text>
<text x="299.4" y="56.7">A3</text>
<text x="310.9" y="56.7">OE#</text>
<text x="319.4" y="58.5">23</text>
<text x="319.4" y="55">24</text>
<text x="293.9" y="62">11</text>
<text x="293.9" y="65.5">12</text>
<text x="299.4" y="60.3">A2</text>
<text x="299.4" y="63.8">A1</text>
<text x="311.1" y="63.8">CE#</text>
<text x="311.8" y="60.3">A10</text>
<text x="319.4" y="65.5">21</text>
<text x="319.4" y="62">22</text>
<text x="293.9" y="69.1">13</text>
<text x="299.4" y="67.3">A0</text>
<text x="299.4" y="70.8">DQ0</text>
<text x="311" y="70.8">DQ6</text>
<text x="311" y="67.3">DQ7</text>
<text x="319.4" y="69.1">20</text>
<text x="117.8" y="77.9">1</text>
<text x="200.7" y="77.9">1</text>
<text x="293.9" y="72.6">14</text>
<text x="293.9" y="76.1">15</text>
<text x="299.4" y="74.4">DQ1</text>
<text x="299.4" y="77.9">DQ2</text>
<text x="311" y="77.9">DQ4</text>
<text x="311" y="74.4">DQ5</text>
<text x="319.4" y="76.1">18</text>
<text x="319.4" y="72.6">19</text>
<text x="117.8" y="81.4">2</text>
<text x="121.2" y="79.7">MR#</text>
<text x="121.2" y="83.2">CP</text>
<text x="135.6" y="83.2">TC</text>
<text x="141.3" y="81.4">15</text>
<text x="200.7" y="81.4">2</text>
<text x="204.2" y="79.7">MR#</text>
<text x="204.2" y="83.2">CP</text>
<text x="218.5" y="83.2">TC</text>
<text x="224.2" y="81.4">15</text>
<text x="311" y="81.4">DQ3</text>
<text x="319.4" y="79.7">17</text>
<text x="38.4" y="88.5">1</text>
<text x="117.8" y="84.9">3</text>
<text x="117.8" y="88.5">4</text>
<text x="121.2" y="86.7">P0</text>
<text x="135.3" y="86.7">Q0</text>
<text x="141.3" y="88.5">13</text>
<text x="141.3" y="84.9">14</text>
<text x="200.7" y="84.9">3</text>
<text x="200.7" y="88.5">4</text>
<text x="204.2" y="86.7">P0</text>
<text x="218.2" y="86.7">Q0</text>
<text x="224.2" y="88.5">13</text>
<text x="224.2" y="84.9">14</text>
<text x="38.4" y="92">2</text>
<text x="38.4" y="95.5">3</text>
<text x="41.9" y="90.2">OE# VCC</text>
<text x="41.9" y="93.8">Q0</text>
<text x="52.4" y="93.8">Q7</text>
<text x="58.4" y="95.5">18</text>
<text x="58.4" y="92">19</text>
<text x="117.8" y="92">5</text>
<text x="117.8" y="95.5">6</text>
<text x="121.2" y="90.2">P1</text>
<text x="121.2" y="93.8">P2</text>
<text x="135.3" y="93.8">Q2</text>
<text x="135.3" y="90.2">Q1</text>
<text x="141.3" y="95.5">11</text>
<text x="141.3" y="92">12</text>
<text x="200.7" y="92">5</text>
<text x="200.7" y="95.5">6</text>
<text x="204.2" y="90.2">P1</text>
<text x="204.2" y="93.8">P2</text>
<text x="218.2" y="93.8">Q2</text>
<text x="218.2" y="90.2">Q1</text>
<text x="224.2" y="95.5">11</text>
<text x="224.2" y="92">12</text>
<text x="38.4" y="99.1">4</text>
<text x="41.9" y="97.3">D0</text>
<text x="41.9" y="100.8">D1</text>
<text x="52.4" y="100.8">D6</text>
<text x="52.4" y="97.3">D7</text>
<text x="58.4" y="99.1">17</text>
<text x="117.8" y="99.1">7</text>
<text x="121.2" y="97.3">P3</text>
<text x="121.2" y="100.8">PE</text>
<text x="135.3" y="97.3">Q3</text>
<text x="135.8" y="100.8">TE</text>
<text x="141.3" y="99.1">10</text>
<text x="200.7" y="99.1">7</text>
<text x="204.2" y="97.3">P3</text>
<text x="204.2" y="100.8">PE</text>
<text x="218.2" y="97.3">Q3</text>
<text x="218.7" y="100.8">TE</text>
<text x="224.2" y="99.1">10</text>
<text x="38.4" y="102.6">5</text>
<text x="38.4" y="106.1">6</text>
<text x="41.9" y="104.4">Q1</text>
<text x="41.9" y="107.9">Q2</text>
<text x="52.4" y="107.9">Q5</text>
<text x="52.4" y="104.4">Q6</text>
<text x="58.4" y="106.1">15</text>
<text x="58.4" y="102.6">16</text>
<text x="131.1" y="104.4">SPE#</text>
<text x="141.3" y="102.6">9</text>
<text x="214" y="104.4">SPE#</text>
<text x="224.2" y="102.6">9</text>
<text x="38.4" y="109.6">7</text>
<text x="38.4" y="113.2">8</text>
<text x="41.9" y="111.4">D2</text>
<text x="52.4" y="111.4">D5</text>
<text x="58.4" y="113.2">13</text>
<text x="58.4" y="109.6">14</text>
<text x="299.4" y="111.4">1</text>
<text x="302.9" y="113.2">OUT1</text>
<text x="315.3" y="113.2">RFB</text>
<text x="323" y="111.4">16</text>
<text x="38.4" y="116.7">9</text>
<text x="41.9" y="114.9">D3</text>
<text x="41.9" y="118.5">Q3</text>
<text x="52.4" y="118.5">Q4</text>
<text x="52.4" y="114.9">D4</text>
<text x="58.4" y="116.7">12</text>
<text x="299.4" y="114.9">2</text>
<text x="302.9" y="116.7">OUT2</text>
<text x="315.5" y="116.7">REF</text>
<text x="323" y="114.9">15</text>
<text x="52.8" y="122">CP</text>
<text x="58.4" y="120.2">11</text>
<text x="299.4" y="125.5">5</text>
<text x="299.4" y="122">4</text>
<text x="302.9" y="123.8">DB7</text>
<text x="313.5" y="123.8">WR#</text>
<text x="323" y="122">13</text>
<text x="323" y="125.5">12</text>
<text x="117.8" y="130.8">1</text>
<text x="299.4" y="129">6</text>
<text x="302.9" y="130.8">DB5</text>
<text x="302.9" y="127.3">DB6</text>
<text x="314.5" y="127.3">CS#</text>
<text x="314.9" y="130.8">DB0</text>
<text x="323" y="129">11</text>
<text x="117.8" y="134.3">2</text>
<text x="117.8" y="137.9">3</text>
<text x="121.2" y="132.6">MR#</text>
<text x="121.2" y="136.1">CP</text>
<text x="135.6" y="136.1">TC</text>
<text x="141.3" y="137.9">14</text>
<text x="141.3" y="134.3">15</text>
<text x="204.2" y="132.6">1</text>
<text x="204.2" y="136.1">2</text>
<text x="207.7" y="134.3">OE# VCC</text>
<text x="207.7" y="137.9">Q0</text>
<text x="218.2" y="137.9">Q7</text>
<text x="224.2" y="136.1">19</text>
<text x="299.4" y="136.1">8</text>
<text x="299.4" y="132.6">7</text>
<text x="302.9" y="137.9">DB3</text>
<text x="302.9" y="134.3">DB4</text>
<text x="314.9" y="134.3">DB1</text>
<text x="314.9" y="137.9">DB2</text>
<text x="323" y="132.6">10</text>
<text x="323" y="136.1">9</text>
<text x="117.8" y="141.4">4</text>
<text x="121.2" y="139.6">P0</text>
<text x="121.2" y="143.2">P1</text>
<text x="135.3" y="143.2">Q1</text>
<text x="135.3" y="139.6">Q0</text>
<text x="141.3" y="141.4">13</text>
<text x="204.2" y="139.6">3</text>
<text x="204.2" y="143.2">4</text>
<text x="207.7" y="141.4">D0</text>
<text x="218.2" y="141.4">D7</text>
<text x="224.2" y="143.2">17</text>
<text x="224.2" y="139.6">18</text>
<text x="117.8" y="144.9">5</text>
<text x="117.8" y="148.4">6</text>
<text x="121.2" y="146.7">P2</text>
<text x="135.3" y="146.7">Q2</text>
<text x="141.3" y="148.4">11</text>
<text x="141.3" y="144.9">12</text>
<text x="204.2" y="146.7">5</text>
<text x="207.7" y="144.9">D1</text>
<text x="207.7" y="148.4">Q1</text>
<text x="218.2" y="148.4">Q6</text>
<text x="218.2" y="144.9">D6</text>
<text x="224.2" y="146.7">16</text>
<text x="117.8" y="152">7</text>
<text x="121.2" y="150.2">P3</text>
<text x="121.2" y="153.7">PE</text>
<text x="135.3" y="150.2">Q3</text>
<text x="135.8" y="153.7">TE</text>
<text x="141.3" y="155.5">9</text>
<text x="141.3" y="152">10</text>
<text x="204.2" y="150.2">6</text>
<text x="204.2" y="153.7">7</text>
<text x="207.7" y="152">Q2</text>
<text x="207.7" y="155.5">D2</text>
<text x="218.2" y="152">Q5</text>
<text x="218.2" y="155.5">D5</text>
<text x="224.2" y="153.7">14</text>
<text x="224.2" y="150.2">15</text>
<text x="131.1" y="157.3">SPE#</text>
<text x="204.2" y="157.3">8</text>
<text x="204.2" y="160.8">9</text>
<text x="207.7" y="159">D3</text>
<text x="218.2" y="159">D4</text>
<text x="224.2" y="160.8">12</text>
<text x="224.2" y="157.3">13</text>
<text x="207.7" y="162.6">Q3</text>
<text x="218.2" y="162.6">Q4</text>
<text x="218.6" y="166.1">CP</text>
<text x="224.2" y="164.3">11</text>
<text x="292.4" y="167.9">1</text>
<text x="315.9" y="167.9">16</text>
<text x="292.4" y="171.4">2</text>
<text x="295.9" y="173.1">OUT2</text>
<text x="295.9" y="169.6">OUT1</text>
<text x="308.2" y="169.6">RFB</text>
<text x="308.4" y="173.1">REF</text>
<text x="315.9" y="171.4">15</text>
<text x="292.4" y="178.4">4</text>
<text x="315.9" y="178.4">13</text>
<text x="292.4" y="185.5">6</text>
<text x="292.4" y="182">5</text>
<text x="295.9" y="183.7">DB6</text>
<text x="295.9" y="180.2">DB7</text>
<text x="306.5" y="180.2">WR#</text>
<text x="307.4" y="183.7">CS#</text>
<text x="315.9" y="182">12</text>
<text x="315.9" y="185.5">11</text>
<text x="292.4" y="189">7</text>
<text x="295.9" y="190.8">DB4</text>
<text x="295.9" y="187.3">DB5</text>
<text x="307.8" y="187.3">DB0</text>
<text x="307.8" y="190.8">DB1</text>
<text x="315.9" y="189">10</text>
<text x="123" y="192.5">1</text>
<text x="123" y="196.1">2</text>
<text x="126.5" y="194.3">1A</text>
<text x="126.5" y="197.8">1B</text>
<text x="137.4" y="197.8">4B</text>
<text x="143.1" y="196.1">13</text>
<text x="292.4" y="192.5">8</text>
<text x="295.9" y="194.3">DB3</text>
<text x="307.8" y="194.3">DB2</text>
<text x="315.9" y="192.5">9</text>
<text x="123" y="199.6">3</text>
<text x="123" y="203.1">4</text>
<text x="126.5" y="201.4">1Y</text>
<text x="137.4" y="201.4">4A</text>
<text x="143.1" y="203.1">11</text>
<text x="143.1" y="199.6">12</text>
<text x="123" y="206.7">5</text>
<text x="126.5" y="204.9">2A</text>
<text x="126.5" y="208.4">2B</text>
<text x="137.4" y="208.4">3B</text>
<text x="137.6" y="204.9">4Y</text>
<text x="143.1" y="206.7">10</text>
<text x="123" y="210.2">6</text>
<text x="126.5" y="211.9">2Y</text>
<text x="137.4" y="211.9">3A</text>
<text x="137.6" y="215.5">3Y</text>
<text x="143.1" y="213.7">8</text>
<text x="143.1" y="210.2">9</text>
<text x="300.9" y="223.9">+</text>
<text x="20.7" y="245.5">2</text>
<text x="20.7" y="241.9">1</text>
<text x="24.2" y="243.7">NC</text>
<text x="44.3" y="245.5">13</text>
<text x="20.7" y="249">3</text>
<text x="24.2" y="250.8">X</text>
<text x="24.2" y="247.2">X</text>
<text x="40.6" y="247.2">X</text>
<text x="40.6" y="250.8">X</text>
<text x="44.3" y="249">12</text>
<text x="20.7" y="256">5</text>
<text x="20.7" y="252.5">4</text>
<text x="24.2" y="257.8">X</text>
<text x="24.2" y="254.3">GND</text>
<text x="36" y="254.3">OUT</text>
<text x="40.6" y="257.8">X</text>
<text x="44.3" y="252.5">11</text>
<text x="44.3" y="256">10</text>
<text x="20.7" y="259.6">6</text>
<text x="24.2" y="261.3">X</text>
<text x="40.6" y="261.3">X</text>
<text x="44.3" y="259.6">9</text>
<text x="44.3" y="263.1">8</text>
<text x="36" y="264.9">OUT</text>
</g>
<g font-size="3.2" fill="#f00">
<text x="58.4" y="23.2">20</text>
<text x="133.2" y="26.7">VCC</text>
<text x="141.3" y="25">16</text>
<text x="216.1" y="26.7">VCC</text>
<text x="224.2" y="25">16</text>
<text x="310.9" y="28.5">VDD</text>
<text x="319.4" y="26.7">32</text>
<text x="141.3" y="77.9">16</text>
<text x="224.2" y="77.9">16</text>
<text x="133.2" y="79.7">VCC</text>
<text x="216.1" y="79.7">VCC</text>
<text x="58.4" y="88.5">20</text>
<text x="323" y="118.5">14</text>
<text x="314.4" y="120.2">VDD</text>
<text x="141.3" y="130.8">16</text>
<text x="133.2" y="132.6">VCC</text>
<text x="224.2" y="132.6">20</text>
<text x="307.4" y="176.7">VDD</text>
<text x="315.9" y="174.9">14</text>
<text x="135" y="194.3">VCC</text>
<text x="143.1" y="192.5">14</text>
<text x="36.2" y="243.7">VCC</text>
<text x="44.3" y="241.9">14</text>
</g>
<g font-size="3.2">
<text x="117.8" y="49.7">8</text>
<text x="121.2" y="51.4">GND</text>
<text x="200.7" y="49.7">8</text>
<text x="204.2" y="51.4">GND</text>
<text x="36.4" y="55">10</text>
<text x="41.9" y="56.7">GND</text>
<text x="293.9" y="79.7">16</text>
<text x="299.4" y="81.4">VSS</text>
<text x="117.8" y="102.6">8</text>
<text x="121.2" y="104.4">GND</text>
<text x="200.7" y="102.6">8</text>
<text x="204.2" y="104.4">GND</text>
<text x="299.4" y="118.5">3</text>
<text x="36.4" y="120.2">10</text>
<text x="41.9" y="122">GND</text>
<text x="302.9" y="120.2">GND</text>
<text x="117.8" y="155.5">8</text>
<text x="121.2" y="157.3">GND</text>
<text x="202.2" y="164.3">10</text>
<text x="207.7" y="166.1">GND</text>
<text x="292.4" y="174.9">3</text>
<text x="295.9" y="176.7">GND</text>
<text x="123" y="213.7">7</text>
<text x="126.5" y="215.5">GND</text>
<text x="20.7" y="263.1">7</text>
<text x="24.2" y="264.9">GND</text>
</g>
</svg>
